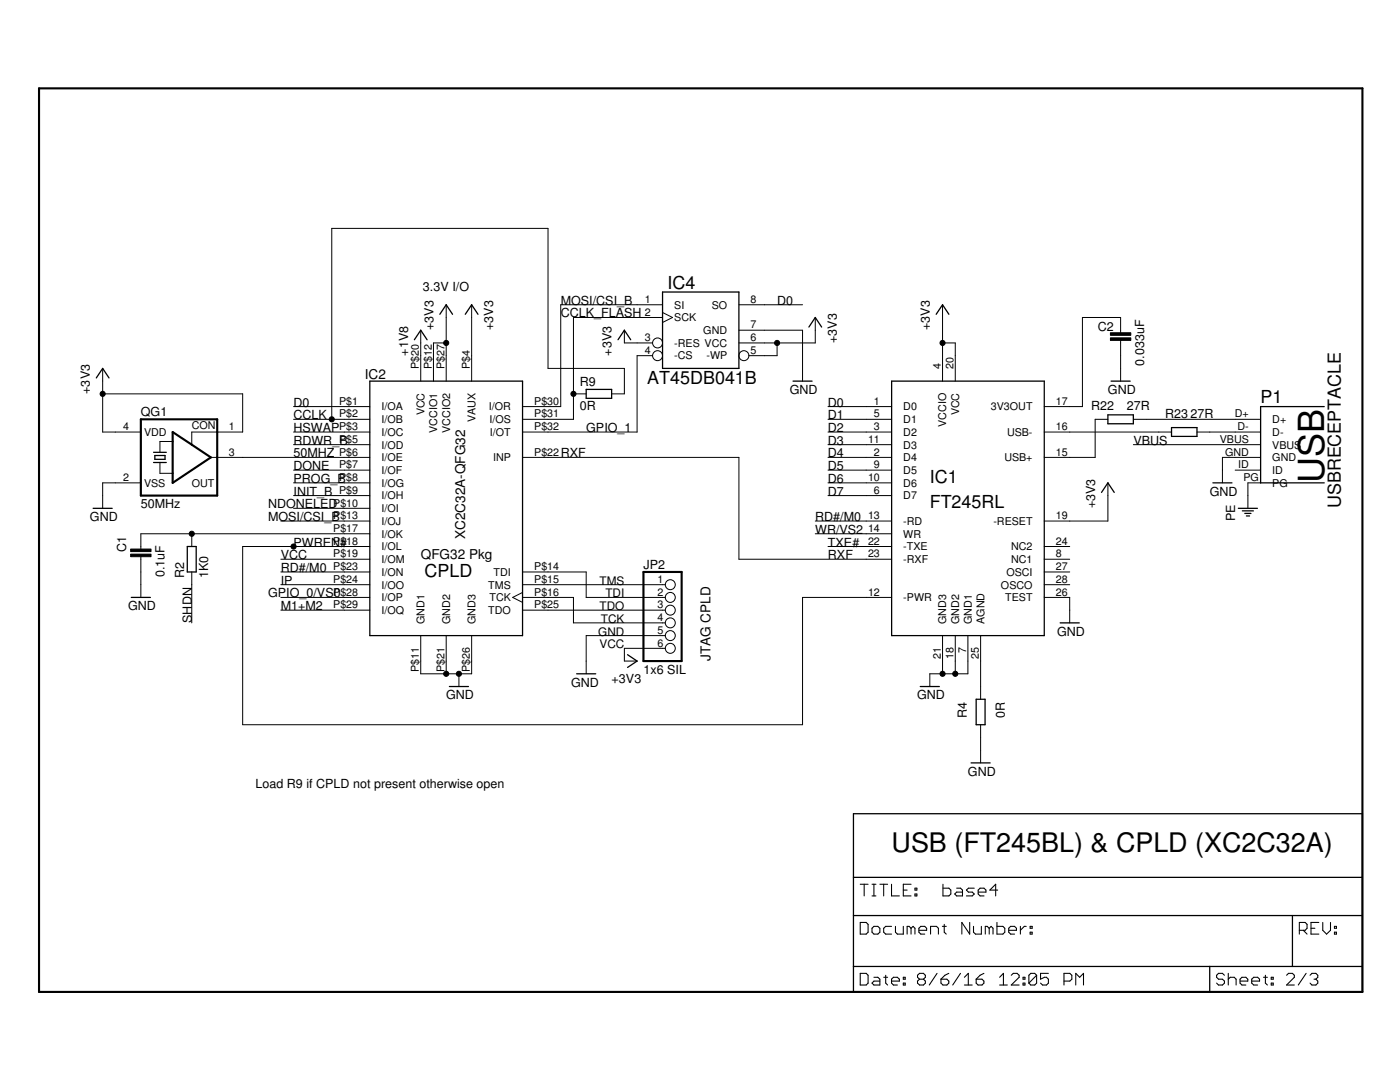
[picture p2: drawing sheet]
<svg xmlns="http://www.w3.org/2000/svg" width="279mm" height="216mm" viewBox="0 0 279 216" stroke-linecap="round" stroke-linejoin="round" font-family="sans-serif">
<g fill="#000" stroke="#000" stroke-width=".42">
<path d="M7.8 17.6v180.3zM7.8 17.6h264.1zM28.1 83.7v15.2zM28.1 83.7h15.2zM34.5 86.2l3.8 2.5zM34.5 94.4v1.9zM34.5 88.1v6.3zM34.5 86.2v1.9zM38.3 88.7l3.8 2.6zM34.5 96.3l7.6-5zM28.1 98.9h15.2zM43.3 91.3v7.6z"/>
<path d="M43.3 86.2v5.1zM43.3 83.7v2.5zM128.4 114.1v17.8zM128.4 114.1h7.6zM128.4 131.9h7.6zM136 114.1v17.8zM7.8 197.9h264.1zM271.9 17.6v180.3z"/>
</g>
<g fill="#000" stroke="#000" stroke-width=".25">
<path d="M132.2 58.3h15.3zM147.5 58.3v15.2zM20.5 73.5l-1.3 1.9zM20.5 73.5l1.3 1.9zM73.8 76.1h30.5zM84 65.9l-1.3 1.9zM84 65.9l1.2 1.9zM89 60.8l-1.2 1.9zM89 60.8l1.3 1.9zM94.1 60.8l-1.2 1.9zM94.1 60.8l1.3 1.9zM104.3 76.1v50.7z"/>
<path d="M117 79.5h5.1zM117 77.7v1.8zM117 77.7h5.1zM122.1 77.7v1.8zM124.6 65.9l-1.3 1.9zM124.6 65.9l1.3 1.9zM132.2 58.3v15.2zM132.2 73.5h15.3zM158.3 76.1h3.8zM162.7 63.4l-1.3 1.9zM162.7 63.4l1.3 1.9zM177.9 76.1v50.7z"/>
<path d="M188.1 60.8l-1.3 1.9zM188.1 60.8l1.3 1.9zM177.9 76.1h30.5zM221.7 76.1h3.8zM30.6 92.3h1.3zM30.6 90.3h2.6zM30.9 90.9v.8zM30.9 90.9h2zM30.9 91.7h2zM31.9 92.3h1.3zM32.9 90.9v.8zM221.1 84.6h5.1z"/>
<path d="M221.1 82.8v1.8zM221.1 96.3l-1.3 2zM221.1 96.3l1.3 2zM221.1 82.8h5.1zM226.2 82.8v1.8zM233.8 87.1h5.1zM233.8 85.3v1.8zM233.8 85.3h5.1zM238.9 85.3v1.8zM242.1 96.3h3.8zM251.6 81.1v15.2zM251.6 96.3h12.7z"/>
<path d="M251.6 81.1h12.7zM18.6 101.4h3.8zM26.2 119.2h3.8zM37.4 109v5.1zM39.2 109v5.1zM37.4 109h1.8zM37.4 114.1h1.8zM247.1 101.4h3.8zM247.9 101.9h2.2zM248.4 102.4h1.3zM248.7 103h.7zM73.8 76.1v50.7z"/>
<path d="M89.7 137h3.8zM73.8 126.8h30.5zM115.1 134.4h3.8zM125.2 130.6l1.9 1.3zM125.2 133.2l1.9-1.3zM177.9 126.8h30.5zM183.7 137h3.8zM194.8 139.5v5.1zM194.8 139.5h1.8zM208.4 76.1v50.7zM211.6 124.3h3.8zM193.8 152.2h3.8z"/>
<path d="M196.6 139.5v5.1zM194.8 144.6h1.8zM170.3 175.1h101.6zM170.3 162.4v12.7zM170.3 162.4h101.6zM271.9 162.4v12.7zM271.9 175.1v7.6zM170.3 197.9h71.1zM170.3 192.8v5.1zM170.3 192.8h71.1zM170.3 182.7v10.1zM170.3 175.1v7.6z"/>
<path d="M241.4 192.8v5.1zM241.4 192.8h16.5zM241.4 197.9h30.5zM257.9 182.7v10.1zM170.3 182.7h87.6zM257.9 192.8h14zM257.9 182.7h14zM271.9 182.7v10.1zM271.9 192.8v5.1z"/>
</g>
<g fill="#000" stroke="#000" stroke-width=".21">
<path d="M171.7 176.4h1.5zM172.5 176.4v2.4zM174 178.8h.8zM174 176.4h.8zM174.4 176.4v2.4zM175.6 176.4h1.5zM176.4 176.4v2.4zM177.9 176.4v2.4zM177.9 178.8h1.6zM180.3 176.4v2.4zM180.3 178.8h1.5zM180.3 177.6h.7z"/>
<path d="M180.3 176.4h1.5zM182.6 177.2h.4zM182.6 177.2v.4zM182.6 178.4h.4zM182.6 178.4v.4zM183 177.2v.4zM182.6 177.6h.4zM183 178.4v.4zM182.6 178.8h.4zM188.2 176.4v2.4zM188.2 178.8h1.2zM189.4 178.8l.4-.4z"/>
<path d="M188.2 177.2h1.2zM189.8 177.6v.8zM189.4 177.2l.4 .4zM190.5 178.4l.4-.4zM190.9 177.2h.8zM190.5 178.4l.4 .4zM190.9 178h1.2zM191.7 177.2l.4 .4zM192.1 177.6v1.2zM190.9 178.8h1.2zM192.9 178.8h1.1zM192.9 177.6l.4-.4z"/>
<path d="M192.9 177.6l.4 .4zM193.3 177.2h1.1zM194 178.8l.4-.4zM193.3 178h.7zM194 178l.4 .4zM195.2 177.6v.8zM195.2 177.6l.4-.4zM195.2 178.4l.4 .4zM195.6 177.2h.8zM195.6 178.8h.8zM196.4 177.2l.4 .4zM196.8 177.6v.4z"/>
<path d="M195.2 178h1.6zM197.5 177.6h1.6zM198.7 176.4v2.4zM198.7 176.4l-1.2 1.2zM171.7 194.2v2.4zM171.7 196.6h1.2zM171.7 184.1v2.3zM171.7 186.4h1.2zM172.9 196.6l.3-.4zM171.7 194.2h1.2zM172.9 186.4l.3-.4zM171.7 184.1h1.2z"/>
<path d="M173.2 194.6v1.6zM172.9 194.2l.3 .4zM173.2 184.4v1.6zM172.9 184.1l.3 .3zM174.4 195.8l-.4 .4zM174 185.2v.8zM174 186l.4 .4zM174.4 195h.8zM174 196.2l.4 .4zM174.4 195.8h1.2zM174.4 186.4h.8zM174.4 184.8l-.4 .4z"/>
<path d="M175.2 195l.4 .4zM175.2 186.4l.4-.4zM174.4 184.8h.8zM175.6 195.4v1.2zM174.4 196.6h1.2zM175.6 185.2v.8zM175.2 184.8l.4 .4zM176.4 195h.7zM176.4 185.2v.8zM176.4 186l.4 .4zM176.8 194.6v1.6zM176.8 196.2l.3 .4z"/>
<path d="M176.4 185.2l.4-.4zM176.8 186.4h1.1zM177.9 195.4v.8zM177.9 195.4l.4-.4zM176.8 184.8h1.1zM177.9 196.2l.4 .4zM178.3 195h.8zM178.7 184.8v1.2zM178.7 186l.4 .4zM178.3 196.6h.8zM179.1 195l.4 .4zM179.1 186.4h1.2z"/>
<path d="M179.5 195.4v.4zM177.9 195.8h1.6zM180.3 195h.4zM180.3 195v.4zM180.3 196.2h.4zM180.3 196.2v.4zM180.3 184.8v1.6zM180.7 195v.4zM180.3 195.4h.4zM180.7 196.2v.4zM180.3 196.6h.4zM181 184.8v1.6z"/>
<path d="M181 184.8h.4zM181.4 184.8l.4 .4zM181.8 185.2v1.2zM181.8 185.2l.4-.4zM182.2 184.8l.4 .4zM182.6 185.2v1.2zM183.1 194.6l.4-.4zM183.1 195.8v.4zM183.1 195.8l.4-.4zM183.1 194.6v.4zM183.4 185.2v.8zM183.4 185.2l.4-.4z"/>
<path d="M183.5 194.2h.8zM183.1 196.2l.4 .4zM183.1 195l.4 .4zM183.5 195.4h.8zM183.4 186l.4 .4zM183.8 184.8h.7zM184.3 194.2l.4 .4zM184.3 195.4l.4 .4zM183.5 196.6h.8zM183.8 186.4h.7zM184.5 184.8l.4 .4zM184.7 194.6v.4z"/>
<path d="M184.7 195l-.4 .4zM184.7 195.8v.4zM184.7 196.2l-.4 .4zM184.9 185.2v.4zM183.4 185.6h1.5zM187 194.2l-1.5 2.4zM185.7 184.8v1.6zM185.7 184.8h1.2zM186.9 184.8l.4 .4zM187.3 185.2v1.2zM187.8 195.4v.8zM187.8 196.2l.4 .4z"/>
<path d="M188.1 184.8h.7zM188.2 196.6h.8zM188.4 184.4v1.6zM188.4 186l.4 .4zM188.6 194.6l-.8 .8zM189 196.6l.4-.4zM187.8 195.4h1.2zM188.6 194.6l.8-.4zM189.4 195.8v.4zM189 195.4l.4 .4zM191.7 194.2l-1.6 2.4zM192 184.1v2.3z"/>
<path d="M192 184.1l1.5 2.3zM192.5 195l.7-.8zM192.5 196.6h1.5zM193.2 194.2v2.4zM193.5 184.1v2.3zM194.3 184.8v1.2zM194.3 186l.4 .4zM194.7 186.4h1.2zM194.8 195.4v.8zM194.8 196.2l.4 .4zM195.2 196.6h.8zM195.6 194.6l-.8 .8z"/>
<path d="M195.9 184.8v1.6zM196.4 196.2l-.4 .4zM194.8 195.4h1.2zM195.6 194.6l.8-.4zM196.4 195.8v.4zM196 195.4l.4 .4zM196.6 184.8v1.6zM196.6 184.8h.4zM197 184.8l.4 .4zM197.4 185.2v1.2zM197.4 185.2l.4-.4zM197.8 184.8l.4 .4z"/>
<path d="M198.2 185.2v1.2zM199 184.1v2.3zM199 186.4h1.1zM200.3 194.2l-.8 .8zM199.5 196.6h1.5zM200.1 186.4l.4-.4zM199 184.8h1.1zM200.3 194.2v2.4zM200.5 185.2v.8zM200.1 184.8l.4 .4zM201.3 185.2v.8zM201.3 185.2l.4-.4z"/>
<path d="M201.3 186l.4 .4zM201.7 184.8h.8zM201.8 196.6l1.6-1.6zM201.8 194.6l.4-.4zM201.7 186.4h.8zM202.5 184.8l.4 .4zM202.9 185.2v.4zM201.3 185.6h1.6zM202.2 194.2h.8zM201.8 196.6h1.6zM203.4 194.6v.4zM203 194.2l.4 .4z"/>
<path d="M203.6 184.8v1.6zM203.6 185.6l.8-.8zM204.2 195h.4zM204.2 195v.4zM204.2 196.2h.4zM204.2 196.2v.4zM204.4 184.8h.4zM204.6 195v.4zM204.2 195.4h.4zM204.6 196.2v.4zM204.2 196.6h.4zM205.3 194.6v1.6z"/>
<path d="M205.3 194.6l.4-.4zM206.9 194.6l-1.6 1.6zM205.6 184.8h.4zM205.6 184.8v.4zM205.6 186h.4zM205.6 186v.4zM205.7 194.2h.8zM205.3 196.2l.4 .4zM206 184.8v.4zM205.6 185.2h.4zM206 186v.4zM205.6 186.4h.4z"/>
<path d="M206.5 194.2l.4 .4zM205.7 196.6h.8zM206.9 194.6v1.6zM206.9 196.2l-.4 .4zM207.7 194.2v1.2zM207.7 195.4l.7-.4zM207.7 196.2l.4 .4zM208.4 195h.4zM208.8 195l.4 .4zM208.1 196.6h.7zM207.7 194.2h1.5zM209.2 195.4v.8z"/>
<path d="M209.2 196.2l-.4 .4zM212.3 194.2v2.4zM212.3 194.2h1.2zM213.5 194.2l.4 .4zM212.3 195.8h1.2zM213.9 194.6v.8zM213.5 195.8l.4-.4zM214.7 194.2v2.4zM214.7 194.2l.8 .8zM216.2 194.2l-.7 .8zM216.2 194.2v2.4zM242.8 194.6v.4z"/>
<path d="M242.8 195l.4 .4zM243.2 194.2l-.4 .4zM243.2 195.4h.8zM242.8 196.2l.4 .4zM243.2 194.2h.8zM244 195.4l.4 .4zM243.2 196.6h.8zM244 194.2l.4 .4zM244.4 195.8v.4zM244 196.6l.4-.4zM245.1 194.2v2.4zM245.1 195.4l.4-.4z"/>
<path d="M245.5 195h.8zM246.3 195l.4 .4zM246.7 195.4v1.2zM247.5 195.4v.8zM247.5 195.4l.4-.4zM247.5 196.2l.4 .4zM247.9 195h.7zM247.9 196.6h.7zM248.6 195l.4 .4zM249 195.4v.4zM247.5 195.8h1.5zM249.8 195.4v.8z"/>
<path d="M249.8 195.4l.4-.4zM249.8 196.2l.4 .4zM250.2 195h.8zM250.2 196.6h.8zM251 195l.4 .4zM251.4 195.4v.4zM249.8 195.8h1.6zM252.2 195h.7zM252.5 194.6v1.6zM252.5 196.2l.4 .4zM253.7 195h.4zM253.7 195v.4z"/>
<path d="M253.7 196.2h.4zM253.7 196.2v.4zM254.1 195v.4zM253.7 195.4h.4zM254.1 196.2v.4zM253.7 196.6h.4zM256.8 196.6l1.5-1.6zM257.1 194.2l-.3 .4zM257.1 194.2h.8zM256.8 196.6h1.5zM258.3 194.6v.4zM257.9 194.2l.4 .4z"/>
<path d="M260.7 194.2l-1.6 2.4zM259.3 184.1v2.3zM259.3 184.1h1.2zM260.1 185.6l.8 .8zM260.5 184.1l.4 .3zM259.3 185.6h1.2zM260.9 184.4v.8zM260.9 185.2l-.4 .4zM261.4 194.6l.4-.4zM261.6 184.1v2.3zM261.6 186.4h1.6zM261.6 185.2h.8z"/>
<path d="M261.8 194.2h.8zM261.4 196.2l.4 .4zM262.6 194.2l.4 .4zM262.2 195.4h.4zM262.6 195.4l.4 .4zM261.8 196.6h.8zM263 194.6v.4zM263 195l-.4 .4zM263 195.8v.4zM263 196.2l-.4 .4zM261.6 184.1h1.6zM264 184.1v1.5z"/>
<path d="M264 185.6l.7 .8zM264.7 186.4l.8-.8zM265.5 184.1v1.5zM266.3 184.8h.4zM266.3 184.8v.4zM266.3 186h.4zM266.3 186v.4zM266.7 184.8v.4zM266.3 185.2h.4zM266.7 186v.4zM266.3 186.4h.4z"/>
</g>
<g fill="#000" stroke="#000" stroke-width=".2">
<path d="M66.2 45.6h43.2zM109.4 45.6v27.9zM20.5 73.5v2.6zM20.5 76.1v2.5zM20.5 78.6v7.6zM20.5 78.6h27.9zM48.4 78.6v7.6zM84 71v5.1zM84 65.9v2.5zM84 68.4v2.6zM86.5 71v5.1zM86.5 68.4v2.6z"/>
<path d="M86.5 68.4h2.5zM89 71v5.1zM89 60.8v2.6zM89 68.4v2.6zM89 63.4v5zM94.1 71v5.1zM94.1 60.8v2.6zM94.1 63.4v7.6zM109.4 73.5h15.2zM111.9 60.8h15.2zM114.4 78.6h2.6zM114.4 63.4v15.2z"/>
<path d="M114.4 78.6v5.1zM124.6 65.9v2.5zM122.1 78.6h2.5zM124.6 73.5v5.1zM127.1 60.8h5.1zM127.1 63.4h5.1zM127.1 68.4h3.1zM127.1 71h3.1zM124.6 68.4h2.5zM114.4 63.4h12.7zM132.2 62.4l2 1zM132.2 64.3l2-.9z"/>
<path d="M147.5 68.4h5zM147.5 65.9h5zM147.5 60.8h5zM149.4 71h3.1zM152.5 68.4h2.6zM152.5 71h2.6zM152.5 65.9h7.7zM152.5 60.8h7.7zM155.1 68.4h7.6zM155.1 68.4v2.6zM160.2 73.5v2.6zM160.2 65.9v7.6z"/>
<path d="M162.7 63.4v2.5zM162.7 65.9v2.5zM188.1 60.8v2.6zM188.1 71v5.1zM188.1 63.4v5zM188.1 68.4v2.6zM190.6 71v5.1zM190.6 68.4v2.6zM188.1 68.4h2.5zM216 63.4h7.6zM223.6 63.4v2.5zM223.6 68.4v2.6z"/>
<path d="M223.6 65.9v.5zM223.6 67.9v.5zM223.6 73.5v2.6zM223.6 71v2.5zM20.5 98.9v2.5zM20.5 86.2h2.5zM20.5 96.3v2.6zM23 96.3h5.1zM23 86.2h5.1zM20.5 96.3h2.5zM31.9 88.1h2.6zM31.9 94.4h2.6z"/>
<path d="M31.9 88.1v2.2zM31.9 92.3v2.1zM38.3 86.2v2.5zM42.1 91.3h1.2zM38.3 86.2h5zM43.3 91.3h5.1zM43.3 86.2h5.1zM58.6 83.7h7.6zM66.2 45.6v38.1zM68.7 81.1h5.1zM68.7 83.7h5.1zM68.7 86.2h5.1z"/>
<path d="M68.7 88.7h5.1zM68.7 91.3h5.1zM68.7 93.8h5.1zM68.7 96.3h5.1zM68.7 98.9h5.1zM58.6 81.1h10.1zM58.6 93.8h10.1zM66.2 83.7h2.5zM58.6 86.2h10.1zM58.6 96.3h10.1zM58.6 88.7h10.1zM48.4 91.3h20.3z"/>
<path d="M58.6 98.9h10.1zM104.3 81.1h5.1zM104.3 83.7h5.1zM104.3 91.3h5.1zM104.3 86.2h5.1zM109.4 81.1h2.5zM109.4 86.2h17.7zM111.9 60.8v20.3zM109.4 83.7h5zM127.1 71v15.2zM109.4 91.3h38.1zM172.9 81.1h5z"/>
<path d="M172.9 83.7h5zM172.9 86.2h5zM172.9 88.7h5zM172.9 91.3h5zM172.9 93.8h5zM172.9 96.3h5zM172.9 98.9h5zM165.2 81.1h7.7zM165.2 83.7h7.7zM165.2 86.2h7.7zM165.2 88.7h7.7zM165.2 91.3h7.7z"/>
<path d="M165.2 93.8h7.7zM165.2 96.3h7.7zM165.2 98.9h7.7zM208.4 81.1h5.1zM208.4 86.2h5.1zM208.4 91.3h5.1zM213.5 81.1h2.5zM216 63.4v17.7zM218.6 83.7h2.5zM218.6 83.7v7.6zM213.5 91.3h5.1zM221.1 96.3v2.6z"/>
<path d="M221.1 98.9v5.1zM226.2 83.7h2.5zM228.7 83.7h17.8zM231.3 86.2h2.5zM213.5 86.2h17.8zM238.9 86.2h2.5zM244 93.8v2.5zM244 91.3v2.5zM244 91.3h2.5zM246.5 83.7h5.1zM246.5 86.2h5.1zM246.5 88.7h5.1z"/>
<path d="M246.5 91.3h5.1zM246.5 93.8h5.1zM226.2 88.7h20.3zM241.4 86.2h5.1zM249 96.3h2.6zM249 98.9v2.5zM249 96.3v2.6zM28.1 116.7v2.5zM28.1 106.5v2.5zM28.1 111.6v2.5zM28.1 109v.6zM28.1 111.1v.5z"/>
<path d="M28.1 114.1v2.6zM38.3 106.5v2.5zM38.3 114.1v2.6zM28.1 106.5h10.2zM38.3 116.7v7.6zM48.4 109h10.2zM56 109h2.6zM68.7 101.4h5.1zM68.7 104h5.1zM68.7 106.5h5.1zM68.7 109h5.1zM68.7 111.6h5.1z"/>
<path d="M68.7 114.1h5.1zM68.7 116.7h5.1zM68.7 119.2h5.1zM56 104h12.7zM56 116.7h12.7zM58.6 101.4h10.1zM56 114.1h12.7zM56 119.2h12.7zM58.6 109h10.1zM38.3 106.5h30.4zM56 111.6h12.7zM102.3 119.2l2-1z"/>
<path d="M104.3 114.1h5.1zM104.3 116.7h5.1zM104.3 119.2h5.1zM109.4 119.2h5zM114.4 119.2v5.1zM117 114.1v5.1zM117 119.2h15.2zM109.4 114.1h7.6zM132.2 116.7h.6zM132.2 119.2h.6zM109.4 116.7h22.8zM147.5 91.3v20.3z"/>
<path d="M160.2 119.2v25.4zM172.9 104h5zM172.9 106.5h5zM172.9 109h5zM172.9 111.6h5zM172.9 119.2h5zM147.5 111.6h25.4zM165.2 109h7.7zM162.7 104h10.2zM162.7 106.5h10.2zM160.2 119.2h12.7zM208.4 119.2h5.1z"/>
<path d="M208.4 104h5.1zM208.4 116.7h5.1zM208.4 114.1h5.1zM208.4 111.6h5.1zM208.4 109h5.1zM213.5 119.2v2.5zM213.5 104h7.6zM68.7 121.7h5.1zM56 121.7h12.7zM84 126.8v5.1zM84 131.9v2.5zM84 134.4h5z"/>
<path d="M89 126.8v5.1zM89 134.4h2.6zM89 131.9v2.5zM91.6 134.4v2.6zM91.6 134.4h2.5zM94.1 126.8v5.1zM94.1 131.9v2.5zM102.3 119.2l2 1zM104.3 121.7h5.1zM114.4 124.3h17.8zM117 131.9v2.5zM117 126.8v5.1z"/>
<path d="M124.6 131.9h2.5zM124.6 129.4v2.5zM124.6 129.4h7.6zM132.2 121.7h.6zM132.2 124.3h.6zM132.2 126.8h.6zM132.2 129.4h.6zM117 126.8h15.2zM109.4 121.7h22.8zM185.6 134.4v2.6zM188.1 126.8v5.1zM185.6 134.4h2.5z"/>
<path d="M188.1 131.9v2.5zM190.6 126.8v5.1zM188.1 134.4h2.5zM190.6 131.9v2.5zM193.2 126.8v5.1zM193.2 131.9v2.5zM190.6 134.4h2.6zM195.7 137v2.5zM195.7 126.8v5.1zM195.7 131.9v5.1zM213.5 121.7v2.6zM48.4 109v35.6z"/>
<path d="M48.4 144.6h111.8zM195.7 144.6v2.5zM195.7 149.7v2.5zM195.7 147.1v2.6z"/>
<circle cx="20.5" cy="78.6" r=".51"/>
<circle cx="89" cy="68.4" r=".51"/>
<circle cx="114.4" cy="78.6" r=".51"/>
<circle cx="155.1" cy="68.4" r=".51"/>
<circle cx="188.1" cy="68.4" r=".51"/>
<circle cx="66.2" cy="83.7" r=".51"/>
<circle cx="38.3" cy="106.5" r=".51"/>
<circle cx="58.6" cy="109" r=".51"/>
<circle cx="89" cy="134.4" r=".51"/>
<circle cx="91.6" cy="134.4" r=".51"/>
<circle cx="188.1" cy="134.4" r=".51"/>
<circle cx="190.6" cy="134.4" r=".51"/>
</g>
<path d="M221.6 67.4h4.1v.5h-4.1zM221.6 66.4h4.1v.5h-4.1zM26.1 110.6h4v.5h-4zM26.1 109.6h4v.5h-4z" fill="#000" stroke="#000" stroke-width=".2"/>
<g fill="none" stroke="#000" stroke-width=".2">
<circle cx="131.2" cy="71" r=".99"/>
<circle cx="131.2" cy="68.4" r=".99"/>
<circle cx="148.5" cy="71" r=".99"/>
<circle cx="133.8" cy="119.2" r=".99"/>
<circle cx="133.8" cy="116.7" r=".99"/>
<circle cx="133.8" cy="126.8" r=".99"/>
<circle cx="133.8" cy="124.3" r=".99"/>
<circle cx="133.8" cy="121.7" r=".99"/>
<circle cx="133.8" cy="129.4" r=".99"/>
</g>
<text font-size="7.2" x="264.3" y="96.4" transform="rotate(-90 264.3 96.4)">USB</text>
<text font-size="5.4" x="177.9" y="170">USB (FT245BL) &amp; CPLD (XC2C32A)</text>
<g font-size="3.6">
<text x="133.2" y="57.8">IC4</text>
<text x="129.2" y="76.6">AT45DB041B</text>
<text x="251.6" y="80.4">P1</text>
<text x="185.6" y="101.4">FT245RL</text>
<text x="185.6" y="96.4">IC1</text>
<text x="267.6" y="101.4" transform="rotate(-90 267.6 101.4)">USBRECEPTACLE</text>
<text x="84.7" y="115.1">CPLD</text>
</g>
<g font-size="2.7">
<text x="72.8" y="75.5">IC2</text>
<text x="92.9" y="107.5" transform="rotate(-90 92.9 107.5)">XC2C32A-QFG32</text>
<text x="84" y="111.6">QFG32 Pkg</text>
<text x="141.8" y="131.9" transform="rotate(-90 141.8 131.9)">JTAG CPLD</text>
</g>
<g font-size="2.5">
<text x="84.4" y="58">3.3V I/O</text>
<text x="86.5" y="65.9" transform="rotate(-90 86.5 65.9)">+3V3</text>
<text x="98.5" y="65.9" transform="rotate(-90 98.5 65.9)">+3V3</text>
<text x="111.9" y="60.8">MOSI/CSI_B</text>
<text x="111.9" y="63.3">CCLK_FLASH</text>
<text x="155.1" y="60.8">D0</text>
<text x="185.6" y="65.9" transform="rotate(-90 185.6 65.9)">+3V3</text>
<text x="81.4" y="71" transform="rotate(-90 81.4 71)">+1V8</text>
<text x="122.1" y="71" transform="rotate(-90 122.1 71)">+3V3</text>
<text x="167" y="68.4" transform="rotate(-90 167 68.4)">+3V3</text>
<text x="219.1" y="66">C2</text>
<text x="115.7" y="77.1">R9</text>
<text x="228.3" y="73" transform="rotate(-90 228.3 73)">0.033uF</text>
<text x="17.9" y="78.6" transform="rotate(-90 17.9 78.6)">+3V3</text>
<text x="28.1" y="83">QG1</text>
<text x="58.6" y="81.1">D0</text>
<text x="58.6" y="83.7">CCLK</text>
<text x="115.7" y="81.9">0R</text>
<text x="157.6" y="78.6">GND</text>
<text x="165.2" y="81.1">D0</text>
<text x="165.2" y="83.7">D1</text>
<text x="217.8" y="81.9">R22</text>
<text x="221.1" y="78.6">GND</text>
<text x="224.9" y="81.9">27R</text>
<text x="232.5" y="83.4">R23</text>
<text x="237.6" y="83.4">27R</text>
<text x="58.6" y="86.2">HSWAP</text>
<text x="58.6" y="88.7">RDWR_B</text>
<text x="117" y="86.2">GPIO_1</text>
<text x="165.2" y="86.2">D2</text>
<text x="165.2" y="88.7">D3</text>
<text x="226.2" y="88.7">VBUS</text>
<text x="58.6" y="93.8">DONE</text>
<text x="58.6" y="91.3">50MHZ</text>
<text x="111.9" y="91.3">RXF</text>
<text x="165.2" y="91.3">D4</text>
<text x="165.2" y="93.8">D5</text>
<text x="28.1" y="101.4">50MHz</text>
<text x="53.5" y="101.4">NDONELED</text>
<text x="58.6" y="96.4">PROG_B</text>
<text x="58.6" y="98.9">INIT_B</text>
<text x="165.2" y="96.4">D6</text>
<text x="165.2" y="98.9">D7</text>
<text x="218.6" y="101.4" transform="rotate(-90 218.6 101.4)">+3V3</text>
<text x="241.4" y="98.9">GND</text>
<text x="17.9" y="104">GND</text>
<text x="53.5" y="104">MOSI/CSI_B</text>
<text x="162.7" y="104">RD#/M0</text>
<text x="162.7" y="106.5">WR/VS2</text>
<text x="246.5" y="104" transform="rotate(-90 246.5 104)">PE</text>
<text x="25.2" y="110.1" transform="rotate(-90 25.2 110.1)">C1</text>
<text x="56" y="111.6">VCC</text>
<text x="58.6" y="109.1">PWREN#</text>
<text x="128.4" y="113.5">JP2</text>
<text x="165.2" y="111.6">RXF</text>
<text x="165.2" y="109.1">TXE#</text>
<text x="32.8" y="115.1" transform="rotate(-90 32.8 115.1)">0.1uF</text>
<text x="36.8" y="115.4" transform="rotate(-90 36.8 115.4)">R2</text>
<text x="41.6" y="115.4" transform="rotate(-90 41.6 115.4)">1K0</text>
<text x="53.5" y="119.2">GPIO_0/VS0</text>
<text x="56" y="116.7">IP</text>
<text x="56" y="114.1">RD#/M0</text>
<text x="25.6" y="121.7">GND</text>
<text x="38.3" y="124.3" transform="rotate(-90 38.3 124.3)">SHDN</text>
<text x="56" y="121.7">M1+M2</text>
<text x="211" y="126.8">GND</text>
<text x="114" y="137">GND</text>
<text x="122.1" y="136.2">+3V3</text>
<text x="128.4" y="134.4">1x6 SIL</text>
<text x="89.1" y="139.5">GND</text>
<text x="183" y="139.5">GND</text>
<text x="192.9" y="143.3" transform="rotate(-90 192.9 143.3)">R4</text>
<text x="200.5" y="143.3" transform="rotate(-90 200.5 143.3)">0R</text>
<text x="193.2" y="154.8">GND</text>
<text x="51" y="157.3">Load R9 if CPLD not present otherwise open</text>
</g>
<g font-size="2.3">
<text x="119.7" y="116.7">TMS</text>
<text x="120.8" y="119.2">TDI</text>
<text x="119.7" y="121.7">TDO</text>
<text x="119.9" y="124.3">TCK</text>
<text x="119.4" y="126.8">GND</text>
<text x="119.7" y="129.4">VCC</text>
</g>
<g font-size="2.1">
<text x="128.7" y="60.5">1</text>
<text x="128.7" y="63">2</text>
<text x="134.6" y="61.6">SI</text>
<text x="134.6" y="64.1">SCK</text>
<text x="142" y="61.6">SO</text>
<text x="149.8" y="65.5">7</text>
<text x="149.8" y="60.5">8</text>
<text x="128.7" y="68.1">3</text>
<text x="128.7" y="70.6">4</text>
<text x="134.6" y="69.2">-RES VCC</text>
<text x="134.6" y="71.7">-CS</text>
<text x="140.4" y="66.6">GND</text>
<text x="141" y="71.7">-WP</text>
<text x="149.8" y="68.1">6</text>
<text x="149.8" y="70.6">5</text>
<text x="83.6" y="73.7" transform="rotate(-90 83.6 73.7)">P$20</text>
<text x="86.2" y="73.7" transform="rotate(-90 86.2 73.7)">P$12</text>
<text x="88.7" y="73.7" transform="rotate(-90 88.7 73.7)">P$27</text>
<text x="93.8" y="73.7" transform="rotate(-90 93.8 73.7)">P$4</text>
<text x="187.7" y="73.7" transform="rotate(-90 187.7 73.7)">4</text>
<text x="190.3" y="73.7" transform="rotate(-90 190.3 73.7)">20</text>
<text x="67.7" y="80.8">P$1</text>
<text x="67.7" y="83.3">P$2</text>
<text x="76.2" y="81.9">I/OA</text>
<text x="84.7" y="82.9" transform="rotate(-90 84.7 82.9)">VCC</text>
<text x="97.6" y="81.9">I/OR</text>
<text x="106.6" y="80.8">P$30</text>
<text x="106.6" y="83.3">P$31</text>
<text x="174.4" y="80.8">1</text>
<text x="174.4" y="83.3">5</text>
<text x="180.3" y="81.9">D0</text>
<text x="191.4" y="82.9" transform="rotate(-90 191.4 82.9)">VCC</text>
<text x="197.8" y="81.9">3V3OUT</text>
<text x="210.7" y="80.8">17</text>
<text x="246.5" y="83.3">D+</text>
<text x="24.6" y="85.8">4</text>
<text x="28.7" y="87">VDD</text>
<text x="38.3" y="85.7">CON</text>
<text x="45.7" y="85.8">1</text>
<text x="67.7" y="85.8">P$3</text>
<text x="67.7" y="88.4">P$5</text>
<text x="76.2" y="84.4">I/OB</text>
<text x="76.2" y="87">I/OC</text>
<text x="76.2" y="89.5">I/OD</text>
<text x="87.3" y="86.3" transform="rotate(-90 87.3 86.3)">VCCIO1</text>
<text x="89.8" y="86.3" transform="rotate(-90 89.8 86.3)">VCCIO2</text>
<text x="94.9" y="84.2" transform="rotate(-90 94.9 84.2)">VAUX</text>
<text x="97.7" y="84.4">I/OS</text>
<text x="97.8" y="87">I/OT</text>
<text x="106.6" y="85.8">P$32</text>
<text x="173.2" y="88.4">11</text>
<text x="174.4" y="85.8">3</text>
<text x="180.3" y="84.4">D1</text>
<text x="180.3" y="87">D2</text>
<text x="180.3" y="89.5">D3</text>
<text x="188.9" y="85.2" transform="rotate(-90 188.9 85.2)">VCCIO</text>
<text x="201" y="87">USB-</text>
<text x="210.7" y="85.8">16</text>
<text x="243.4" y="88.4">VBUS</text>
<text x="247" y="85.8">D-</text>
<text x="253.9" y="84.4">D+</text>
<text x="253.9" y="87">D-</text>
<text x="253.9" y="89.5">VBUS</text>
<text x="45.7" y="90.9">3</text>
<text x="67.7" y="90.9">P$6</text>
<text x="67.7" y="93.5">P$7</text>
<text x="76.2" y="92">I/OE</text>
<text x="76.2" y="94.6">I/OF</text>
<text x="98.4" y="92">INP</text>
<text x="106.6" y="90.9">P$22</text>
<text x="174.4" y="90.9">2</text>
<text x="174.4" y="93.5">9</text>
<text x="180.3" y="92">D4</text>
<text x="180.3" y="94.6">D5</text>
<text x="200.4" y="92">USB+</text>
<text x="210.7" y="90.9">15</text>
<text x="244.5" y="90.9">GND</text>
<text x="247.1" y="93.5">ID</text>
<text x="253.9" y="92">GND</text>
<text x="253.9" y="94.6">ID</text>
<text x="24.6" y="96">2</text>
<text x="28.7" y="97.1">VSS</text>
<text x="38.3" y="97.1">OUT</text>
<text x="66.5" y="101.1">P$10</text>
<text x="67.7" y="96">P$8</text>
<text x="67.7" y="98.5">P$9</text>
<text x="76.2" y="97.1">I/OG</text>
<text x="76.2" y="99.7">I/OH</text>
<text x="173.2" y="96">10</text>
<text x="174.4" y="98.5">6</text>
<text x="180.3" y="97.1">D6</text>
<text x="180.3" y="99.7">D7</text>
<text x="248.1" y="96">PG</text>
<text x="253.9" y="97.1">PG</text>
<text x="66.5" y="103.6">P$13</text>
<text x="66.5" y="106.2">P$17</text>
<text x="76.2" y="102.2">I/OI</text>
<text x="76.2" y="104.7">I/OJ</text>
<text x="76.2" y="107.3">I/OK</text>
<text x="173.2" y="103.6">13</text>
<text x="173.2" y="106.2">14</text>
<text x="180.3" y="104.7">-RD</text>
<text x="180.3" y="107.3">WR</text>
<text x="198.2" y="104.7">-RESET</text>
<text x="210.7" y="103.6">19</text>
<text x="66.5" y="108.7">P$18</text>
<text x="66.5" y="111.2">P$19</text>
<text x="66.5" y="113.8">P$23</text>
<text x="76.2" y="109.8">I/OL</text>
<text x="76.2" y="112.4">I/OM</text>
<text x="106.6" y="113.8">P$14</text>
<text x="173.2" y="108.7">22</text>
<text x="173.2" y="111.2">23</text>
<text x="180.3" y="109.8">-TXE</text>
<text x="180.3" y="112.4">-RXF</text>
<text x="201.8" y="112.4">NC1</text>
<text x="201.8" y="109.8">NC2</text>
<text x="210.7" y="113.8">27</text>
<text x="210.7" y="111.2">8</text>
<text x="210.7" y="108.7">24</text>
<text x="66.5" y="116.3">P$24</text>
<text x="66.5" y="118.9">P$28</text>
<text x="76.2" y="114.9">I/ON</text>
<text x="76.2" y="117.4">I/OO</text>
<text x="76.2" y="120">I/OP</text>
<text x="97.4" y="117.4">TMS</text>
<text x="97.7" y="120">TCK</text>
<text x="98.5" y="114.9">TDI</text>
<text x="106.6" y="116.3">P$15</text>
<text x="106.6" y="118.9">P$16</text>
<text x="131.2" y="116.3">1</text>
<text x="131.2" y="118.9">2</text>
<text x="173.2" y="118.9">12</text>
<text x="180.3" y="120">-PWR</text>
<text x="199.8" y="117.4">OSCO</text>
<text x="200.6" y="120">TEST</text>
<text x="200.8" y="114.9">OSCI</text>
<text x="210.7" y="118.9">26</text>
<text x="210.7" y="116.3">28</text>
<text x="66.5" y="121.4">P$29</text>
<text x="76.2" y="122.5">I/OQ</text>
<text x="84.7" y="124.5" transform="rotate(-90 84.7 124.5)">GND1</text>
<text x="89.8" y="124.5" transform="rotate(-90 89.8 124.5)">GND2</text>
<text x="94.9" y="124.5" transform="rotate(-90 94.9 124.5)">GND3</text>
<text x="97.4" y="122.5">TDO</text>
<text x="106.6" y="121.4">P$25</text>
<text x="131.2" y="121.4">3</text>
<text x="131.2" y="123.9">4</text>
<text x="188.9" y="124.5" transform="rotate(-90 188.9 124.5)">GND3</text>
<text x="191.4" y="124.5" transform="rotate(-90 191.4 124.5)">GND2</text>
<text x="193.9" y="124.5" transform="rotate(-90 193.9 124.5)">GND1</text>
<text x="196.5" y="124.5" transform="rotate(-90 196.5 124.5)">AGND</text>
<text x="131.2" y="126.5">5</text>
<text x="131.2" y="129">6</text>
<text x="187.7" y="131.5" transform="rotate(-90 187.7 131.5)">21</text>
<text x="190.3" y="131.5" transform="rotate(-90 190.3 131.5)">18</text>
<text x="192.8" y="130.3" transform="rotate(-90 192.8 130.3)">7</text>
<text x="195.4" y="131.5" transform="rotate(-90 195.4 131.5)">25</text>
<text x="83.6" y="134.1" transform="rotate(-90 83.6 134.1)">P$11</text>
<text x="88.7" y="134.1" transform="rotate(-90 88.7 134.1)">P$21</text>
<text x="93.8" y="134.1" transform="rotate(-90 93.8 134.1)">P$26</text>
</g>
</svg>
